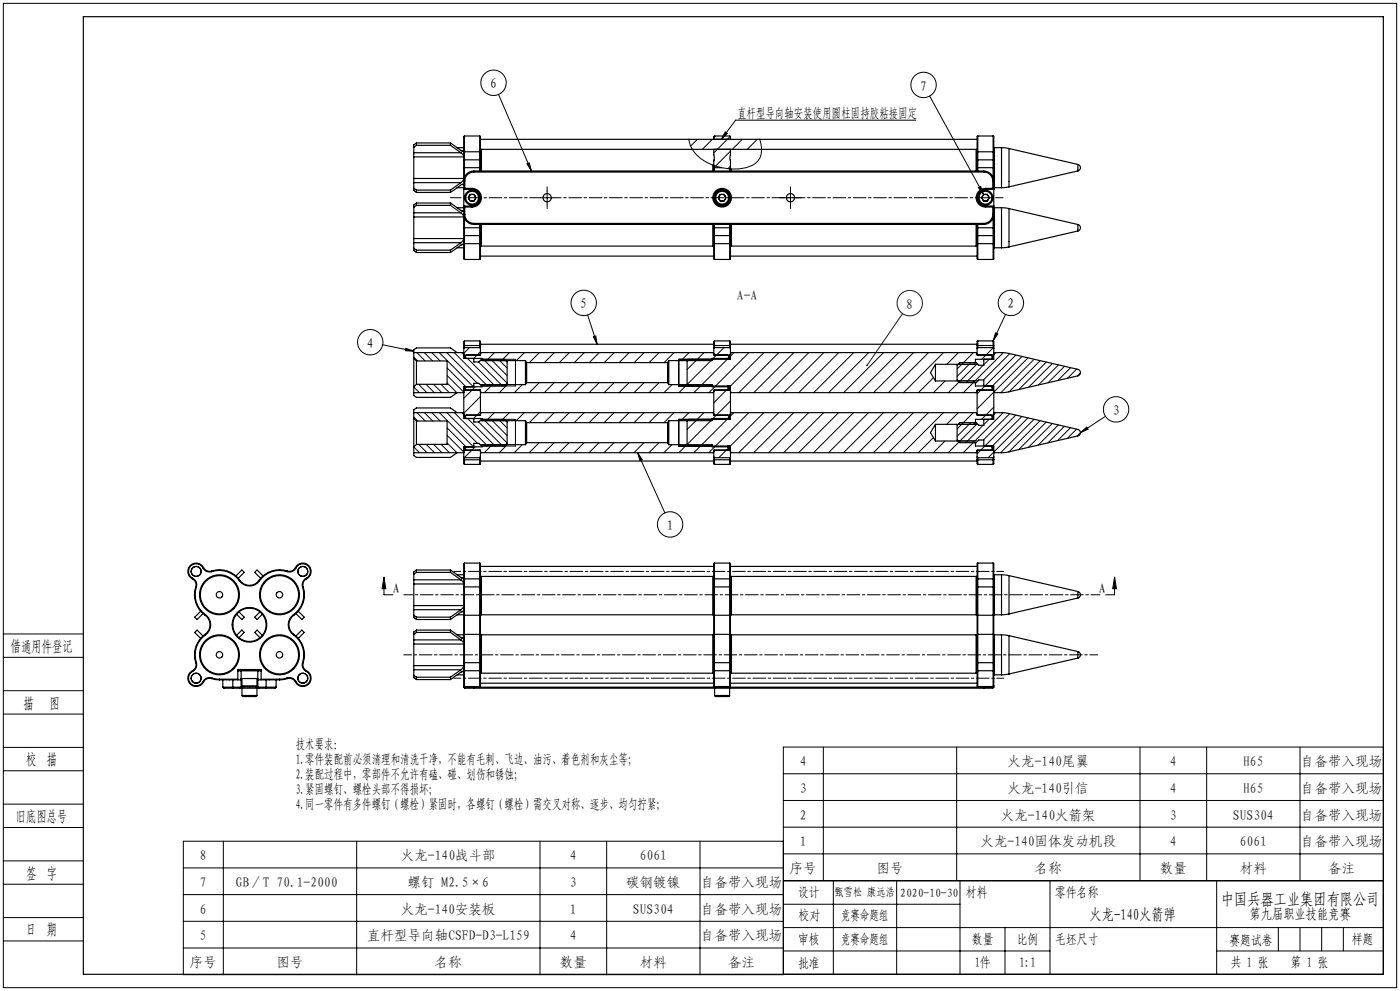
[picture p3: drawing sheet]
<svg xmlns="http://www.w3.org/2000/svg" width="420mm" height="297mm" viewBox="0 0 420 297" stroke-linecap="round" stroke-linejoin="round" font-family="sans-serif">
<g fill="none" stroke="#000" stroke-width=".3">
<path d="M1 1h418v295h-418zM149.6 28.3l9.8 23M217.6 39.5l.6 .5-1.8 1.8zM274.7 36h-54l-4.3 5.8M278.9 28.8l16.2 29.5M158.1 49.1l.7-.3 .6 2.5zM162.1 59.3h4M164.1 57.3v4M235.1 59.3h4M237.1 57.3v4M293.5 56.2l.7-.3 .9 2.4zM176.3 94.4l2.8 8.8"/>
<path d="M298.7 99.8l.6 .3-1.4 2.1zM301.7 94.2l-3.8 8M114.8 103.3l9.3 1.9M121.8 104.4l2.3 .8-2.5-.1zM144 115.3h7.7M144 108.1h7.7M144.6 107.7h10v.4v7.6h-10M178 100.9l.7-.2 .4 2.5zM213.6 107.7h-10v8h10M287.4 109.2h6M287.4 114.1h6M144 133.3h7.7"/>
<path d="M144 126.1h7.7M144.6 125.7h10v.4v7.6h-10M191.3 135.7l1.4 2.1-.7 .3zM191.3 135.7l8.2 18M213.6 125.7h-10v8h10M287.4 127.2h6M287.4 132.1h6M324.1 129.7l1.9-1.7 .4 .6zM331.6 124.8l-7.5 4.9M115.2 172.9l.5 3.5h-1.1zM115.2 172.9v5.4h2.6M334.4 172.9l.5 3.5h-1.1z"/>
<path d="M334.4 172.9v5.4h-2.7M1 197h24M1 190h24M1 214h24M1 207h24M1 231h24M1 224h24M235 231.9h180M235 239.9h180M247 223.9v40M287 223.9v40M342 223.9v40"/>
<path d="M362 223.9v40M390 223.9v40M1 258h24M1 248h24M1 241h24M67 252.1v40M107 252.1v40M162 252.1v40M182 252.1v40M210 252.1v40M235 252.1h-180v40h180v-68.2h180v40h-180M235 247.9h180"/>
<path d="M235 255.9h180M1 275h24M1 265h24M55 260.1h180M55 268.1h180M55 276.1h180M235 271h53M235 278h180M250 264v28M269 264v28M288 264v28M301.5 278v14"/>
<path d="M315 264v28M365 264v28M383.5 278v7M390 278v7M396.5 278v7M403 278v7M1 282h24M55 284.1h180M235 285h80M365 285h50"/>
<circle cx="148.1" cy="24.8" r="3.8"/>
<circle cx="277.1" cy="25.5" r="3.8"/>
<circle cx="175.1" cy="90.8" r="3.8"/>
<circle cx="303.3" cy="90.8" r="3.8"/>
<circle cx="111.1" cy="102.6" r="3.8"/>
<circle cx="334.8" cy="122.7" r="3.8"/>
<circle cx="201" cy="157.2" r="3.8"/>
</g>
<g fill="none" stroke="#191924" stroke-width=".3">
<path d="M270.8 94l-10.7 15.5"/>
<circle cx="272.9" cy="90.8" r="3.8"/>
</g>
<path d="M164.1 57.3v-1.3M235.1 59.3h-1.2M237.1 57.3v-1.3M239.1 59.3h1.3M164.1 61.3v1.2M237.1 61.3v1.2" fill="none" stroke="#000" stroke-width=".3" stroke-dasharray="3.8 .8 .8 .8"/>
<path d="M162.1 59.3h-27" fill="none" stroke="#000" stroke-width=".3" stroke-dasharray="3.8 .8 .8 .8" stroke-dashoffset=".6"/>
<path d="M166.1 59.3h134.8" fill="none" stroke="#000" stroke-width=".3" stroke-dasharray="3.8 .8 .8 .8" stroke-dashoffset="1.6"/>
<path d="M121.1 196.3h208.2" fill="none" stroke="#000" stroke-width=".3" stroke-dasharray="3.8 .8 .8 .8" stroke-dashoffset="1.4"/>
<path d="M136.1 171.3h165M136.1 203.3h165" fill="none" stroke="#000" stroke-width=".3" stroke-dasharray="3.8 .8 .8 .8" stroke-dashoffset="1.7"/>
<path d="M121.1 178.3h208.9" fill="none" stroke="#000" stroke-width=".3" stroke-dasharray="3.8 .8 .8 .8" stroke-dashoffset="1.1"/>
<path d="M25 5h390v287h-390zM415 264h-180v28" fill="none" stroke="#000" stroke-width=".35"/>
<path d="M178 100.9l.7-.2 .4 2.5zM298.7 99.8l.6 .3-1.4 2.1zM324.1 129.7l1.9-1.7 .4 .6zM191.3 135.7l1.4 2.1-.7 .3zM121.8 104.4l2.3 .8-2.5-.1z" fill="#000"/>
<path d="M259.9 109.4a.25 .25 0 0 1 .4-.1 .25 .25 0 0 1 0 .4 .25 .25 0 0 1-.3 0l.1-.2-.1 .2z" fill="#191924"/>
<g fill="#000">
<path d="M217.6 39.5l.6 .5-1.8 1.8z"/>
<path d="M293.5 56.2l.7-.3 .9 2.4zM158.1 49.1l.7-.3 .6 2.5z"/>
<path d="M334.4 172.9l.5 3.5h-1.1zM115.2 172.9l.5 3.5h-1.1z"/>
</g>
<g fill="none" stroke="#000" stroke-width=".35">
<path d="M124.1 47v6.5M124.1 53.5h15l-.3 .8-.5 .4M124.1 56.4v.7l.8 .6M124.1 45.8v1.2M124.1 53.5v1.2M124.1 44.1v1.7M124.1 54.7v1.7M124.1 56.4l.8 .6M124.1 54.7h14.2M124.1 45.8h14.2M124.9 57v.7M124.9 42.8v.7"/>
<path d="M124.9 42.8l-.8 .6v.7M124.9 57.7h10.2M124.9 57h10.2M124.9 43.5l-.8 .6M124.9 43.5h10.2M124.9 42.8h10.2M135.1 42.8l3.3 2.4 .6 .2 .1-.2h-.6M135.1 42.8v.7M135.1 57v.7M135.1 43.5l3.2 2.3M137.1 56.3h2M137.1 44.3h2"/>
<path d="M138.3 45.8l.7 .7 .1 .5h-15M138.3 55.4l-3.2 2.3M138.3 54.7l-3.2 2.3M138.5 55.3h.6M139.1 45.3v2.7M139.1 48v2.3M139.1 50.3v6.2M139.1 50.3h5M139.1 45.3l.2 .2M139.1 56.5h2.5M139.1 56.5l.3 .3M139.2 56.5v5.5"/>
<path d="M139.3 40.8v4.7M139.3 40.8l-.2 .2v4.3M139.3 45.5v2.4M139.3 47.9v5.3M139.3 40.8h4.6M139.3 45.5h4.6M139.3 47.9h4.6M139.3 47.9l-.2 .1M139.4 54.3v2.5M139.4 56.8h2.2M141.1 58.3h1.1l.6 1-.6 1h-1.1l-.6-1zM141.6 56.5a2.8 2.8 0 0 1 2.8 2.8 2.8 2.8 0 0 1-2.8 2.8"/>
<path d="M141.6 56.8a2.5 2.5 0 0 1 2.5 2.5 2.5 2.5 0 0 1-2.5 2.5M141.6 56.5v.3M142.1 51.6a2.7 2.7 0 0 0-2.7 2.7M142.1 51.3a3 3 0 0 0-3 3h.3M142.1 51.3v.3M142.1 51.6h153M142.1 51.3h153M143.9 40.8v4.7M143.9 40.8l.2 .2v4.3M143.9 45.5v2.4M143.9 47.9v3.4M143.9 47.9l.2 .1"/>
<path d="M144.1 45.3v2.7M144.1 48v2.3M144.1 50.3v1M144.1 41.8h149M144.1 44.8h149M144.1 45.3l-.2 .2M144.4 44.8v6.5M213.8 49.5v1.8M214.1 44.8l.2 2.2-.2 3.3M214.1 41.8v-.8l.2-.2h4.6l.2 .2v.8M214.1 50.3v1M214.1 50.3h2.4"/>
<path d="M214.3 49.7v1.6M216.1 58.3h1.1l.6 1-.6 1h-1.1l-.6-1zM218.9 50.6v.7M219.1 44.8l-.1 2.2 .1 4.3M219.4 50.7v.6M292.8 44.8v6.5M293.1 45.3v2.7M293.1 48v2.3M293.1 50.3v1M293.1 50.3h5M293.1 45.3l.2 .2M293.3 40.8v4.7"/>
<path d="M293.3 40.8l-.2 .2v4.3M293.3 45.5v2.4M293.3 47.9v3.4M293.3 40.8h4.6M293.3 45.5h4.6M293.3 47.9h4.6M293.3 47.9l-.2 .1M295.1 58.3h1.1l.6 1-.6 1h-1.1l-.6-1zM295.1 51.6a2.7 2.7 0 0 1 2.7 2.7M295.1 51.3a3 3 0 0 1 3 3h-.3M295.1 51.3v.3M295.6 56.5a2.8 2.8 0 0 0-2.8 2.8 2.8 2.8 0 0 0 2.8 2.8"/>
<path d="M295.6 56.8a2.5 2.5 0 0 0-2.5 2.5 2.5 2.5 0 0 0 2.5 2.5M295.6 56.5h2.2M295.6 56.5v.3M297.8 54.3v2.2M297.8 56.5l.3 .3h-2.5M297.9 40.8v4.7M297.9 40.8l.2 .2v4.3M297.9 45.5v2.4M297.9 47.9v5.3M297.9 47.9l.2 .1M298.1 45.3v2.7M298.1 48v2.3"/>
<path d="M298.1 50.3v18M298.1 56.1l.2 .2M298.1 45.3l-.2 .2M298.3 44.3v12M298.3 56.3h2.2M298.3 44.3h2.2M298.3 44.3l-.2 .2M300.5 44.3l2.2 .2M300.5 44.3v12M302.7 56l-2.2 .3M302.7 44.5v11.5M302.7 44.5l20.7 4.8"/>
<path d="M323.4 49.3a1 1 0 0 1 .7 1 1 1 0 0 1-.7 .9M323.4 49.3v1.9M323.4 51.2l-20.7 4.8M124.1 65v6.5M124.1 63.8h14.2l.7 .7 .1 .5h-15M124.1 71.5h15l-.3 .8-.5 .4M124.1 74.4v.7l.8 .6M124.1 63.8v1.2M124.1 71.5v1.2M124.1 62.1v1.7M124.1 72.7v1.7M124.1 74.4l.8 .6"/>
<path d="M124.1 72.7h14.2M124.9 75v.7M124.9 60.8v.7M124.9 60.8l-.8 .6v.7M124.9 75.7h10.2M124.9 75h10.2M124.9 61.5l-.8 .6M124.9 60.8h10.2M135.1 60.8l3.3 2.4 .6 .2 .1-.2h-.6M135.1 60.8v.7h-10.2M135.1 75v.7M137.1 74.3h2"/>
<path d="M137.1 62.3h2M138.3 72.7l-3.2 2.3M138.5 73.3h.6l-.1-.1-.7 .2-3.2 2.3M139.1 73.2v4.4l.2 .2M139.1 70.5v2.7M139.1 68.3v2.2M139.1 62.1v6.2M139.1 68.3h5M139.1 70.5l.2 .1M139.1 62.1h2.5M139.3 73v4.8M139.3 70.6v2.4"/>
<path d="M139.3 65.3v5.3M139.3 77.8h4.6M139.3 73h4.6M139.3 70.6h4.6M139.3 73l-.2 .2M139.4 64.3a2.7 2.7 0 0 0 2.7 2.7M139.4 64.3h-.3a3 3 0 0 0 3 3M139.4 61.8v2.5M139.4 61.8l-.3 .3M139.4 61.8h2.2M141.6 61.8v.3M142.1 67v.3"/>
<path d="M142.1 67h153M142.1 67.3h153M143.9 73v4.8M143.9 70.6v2.4M143.9 67.3v3.3M143.9 73l.2 .2M144.1 73.2v4.4l-.2 .2M144.1 70.5v2.7M144.1 68.3v2.2M144.1 67.3v1M144.1 73.8h70M144.1 76.8h70"/>
<path d="M144.1 70.5l-.2 .1M144.4 67.3v6.5M213.8 67.3v6.5M214.1 73.2v4.4l.2 .2M214.1 70.5v2.7M214.1 68.3v2.2M214.1 67.3v1M214.1 70.5l.2 .1M214.1 68.3h5M214.3 73v4.8M214.3 70.6v2.4M214.3 67.3v3.3"/>
<path d="M214.3 77.8h4.6M214.3 73h4.6M214.3 73l-.2 .2M214.3 70.6h4.6M218.9 73v4.8M218.9 70.6v2.4M218.9 67.3v3.3M218.9 73l.2 .2M219.1 73.2v4.4l-.2 .2M219.1 70.5v2.7M219.1 68.3v2.2M219.1 67.3v1"/>
<path d="M219.1 73.8h74M219.1 76.8h74M219.1 70.5l-.2 .1M219.4 67.3v6.5M292.8 67.3v6.5M293.1 73.2v4.4l.2 .2M293.1 70.5v2.7M293.1 68.3v2.2M293.1 67.3v1M293.1 68.3h5M293.1 70.5l.2 .1M293.3 73v4.8"/>
<path d="M293.3 70.6v2.4M293.3 67.3v3.3M293.3 77.8h4.6M293.3 73h4.6M293.3 70.6h4.6M293.3 73l-.2 .2M295.1 67v.3M295.6 62.1h2.2M295.6 61.8h2.5l-.3 .3M295.6 61.8v.3M297.8 64.3h.3a3 3 0 0 1-3 3M297.8 64.3a2.7 2.7 0 0 1-2.7 2.7"/>
<path d="M297.8 62.1v2.2M297.9 73v4.8M297.9 70.6v2.4M297.9 65.3v5.3M297.9 73l.2 .2M298.1 73.2v4.4l-.2 .2M298.1 70.5v2.7M298.1 68.3v2.2M298.1 74.1l.2 .2M298.1 70.5l-.2 .1M298.3 62.3v12M298.3 74.3h2.2"/>
<path d="M298.3 62.3h2.2M298.3 62.3l-.2 .2M300.5 62.3l2.2 .2M300.5 62.3v12M302.7 74l-2.2 .3M302.7 62.5v11.5M302.7 62.5l20.7 4.8M323.4 67.3a1 1 0 0 1 .7 1 1 1 0 0 1-.7 .9M323.4 67.3v1.9M323.4 69.2l-20.7 4.8M124.1 107.4v8.6M124.1 116v2.5l.8 .6h10.2l2-1.4"/>
<path d="M124.1 107.4l.8 .8M124.1 105.7h15M124.1 117.7h15M124.9 108.2v7M124.9 108.2h9.2v7h-9.2M124.9 115.2l-.8 .8M137.1 105.7l-2-1.4h-10.2l-.8 .5v2.6M139.1 103.6v.8M139.1 104.4v3h5.5v.7h13M139.1 106.2l.2 .2M139.3 106.4v1M139.3 115.9v1"/>
<path d="M139.3 103.6v.6M139.3 102.2v1.4M139.3 102.2l-.2 .2v1.2M139.3 102.2h4.6M139.3 116.9h4.8v7.5h-4.8M139.3 104.2h4.6M139.3 103.6h4.6M139.3 116.9l-.2 .2M139.3 104.2l-.2 .2M139.3 103.6h-.2M139.6 115.9v.3M139.6 107.1v.3"/>
<path d="M139.6 116.2v.4l.3 .3M139.6 107.1l.3 .3M139.9 106.4l-.3 .3v.4M139.9 115.9l-.3 .3M141.9 107.4l.2 1.1h1.5l.8-.8h6.9l.8 .8v6.4l-.8 .8h-6.9l-.8-.8h-1.5l-.2 1M143.9 103.6v.6M143.9 102.2v1.4M143.9 102.2l.2 .2v1.2M143.9 116.9l.2 .2M143.9 104.2l.2 .2M143.9 103.6h.2M144.1 103.6v.8"/>
<path d="M144.1 103.2h70M144.1 106l.3-.3h69.4l.3 .3M144.1 117.4l.3 .3h69.4l.3-.3M144.1 104.4v2h-4.8M144.1 106.2l-.2 .2M157.6 108.1v7.2M157.6 115.3h-13v.6h-5.5v9.5h5.5v.7h13M157.6 108.1l.4 .6M158 108.7v6M158 114.7h42.3M158 108.7h42.3M158 114.7l-.4 .6"/>
<path d="M200.3 108.7v6M200.3 114.7l.3 .6M200.6 108.1v7.2M200.6 115.3h13v.6h4.7M200.6 108.1l-.3 .6M214.1 103.6v.8M214.1 104.4v2h4.8M214.1 106.2l.2 .2M214.3 103.6v.6M214.3 102.2v1.4M214.3 102.2l-.2 .2v1.2M214.3 102.2h4.6"/>
<path d="M214.3 104.2h4.6M214.3 103.6h4.6M214.3 116.9l-.2 .2M214.3 104.2l-.2 .2M214.3 103.6h-.2M218.3 115.7v.2M218.3 107.4v.3M218.3 115.9l.3 .3M218.3 107.4h-4.7v.7h-13M218.3 106.4l.3 .3v.4M218.6 107.1v.6M218.6 115.7v.5"/>
<path d="M218.6 116.2v.4l-.3 .3M218.6 107.1l-.3 .3M218.9 115.7v1.2M218.9 106.4v1.3M218.9 103.6v.6M218.9 102.2v1.4M218.9 102.2l.2 .2v1.2M218.9 116.9h-4.8v7.5h4.8M218.9 116.9l.2 .2M218.9 104.2l.2 .2M218.9 103.6h.2M219.1 103.6v.8"/>
<path d="M219.1 103.2h74M219.1 104.4v3.3h-12.5l-.5 .5v7l.5 .5h12.5v10h-12.5l-.5 .5v7l.5 .5h12.5v3.3M219.1 106l.3-.3h73.4l.3 .3M219.1 117.4l.3 .3h73.4l.3-.3M219.1 106.2l-.2 .2M280.6 109.2v5M280.6 114.2h11.5l.5 .5v1h5.5v10h-5.5v1l-.5 .5h-11.5M280.6 109.2l-1.5 2.5 1.5 2.5M293.1 103.6v.8M293.1 104.4v2h4.8M293.1 106.2l.2 .2M293.3 103.6v.6"/>
<path d="M293.3 102.2v1.4M293.3 102.2l-.2 .2v1.2M293.3 102.2h4.6M293.3 116.9l-.2 .2M293.3 104.2l-.2 .2M293.3 104.2h4.6M293.3 103.6h-.2M293.3 103.6h4.6M295.3 107.7l-.2 .2v1.6h-1.5l-.8-.8h-4.9l-.8 .8v4.4l.8 .8h4.9l.8-.8h1.5v1.6l.2 .2M297.3 106.4l.3 .3v.7M297.3 115.7l.3 .3M297.6 107.4v.3"/>
<path d="M297.6 115.7v.3M297.6 116v.6l-.3 .3M297.6 107.4l-.3 .3M297.9 115.7v1.2M297.9 106.4v1.3M297.9 103.6v.6M297.9 102.2v1.4M297.9 102.2l.2 .2v1.2M297.9 116.9h-4.8v7.5h4.8M297.9 116.9l.2 .2M297.9 104.2l.2 .2M297.9 103.6h.2"/>
<path d="M298.1 105.9l.2-.2 4.1 .2 21 4.8a1 1 0 0 1 .7 1 1 1 0 0 1-.7 .9l-21 4.9-4.1 .2-.2-.2M298.1 103.6v.8M298.1 104.4v3.3h-5.5v1l-.5 .5h-11.5M298.1 106.2l-.2 .2M124.1 125.4v8.6M124.1 134v2.5l.8 .6h10.2l2-1.4M124.1 125.4l.8 .8M124.1 123.7h15M124.1 135.7h15M124.9 126.2v7M124.9 133.2l-.8 .8M124.9 126.2h9.2v7h-9.2"/>
<path d="M137.1 123.7l-2-1.4h-10.2l-.8 .5v2.6M139.1 137v.7M139.1 137.7v1.3l.2 .2M139.1 137l.2 .2M139.1 124.2l.2 .2M139.1 137.7l.2 .1M139.3 124.4v1M139.3 133.9v1M139.3 137.2v.6M139.3 137.8v1.4M139.3 139.2h4.6M139.3 137.2h4.6"/>
<path d="M139.3 134.9h4.8v2.1M139.3 137.8h4.6M139.3 134.9l-.2 .2M139.6 133.9v.3M139.6 125.1v.3M139.6 134.2v.4l.3 .3M139.6 125.1l.3 .3M139.9 124.4l-.3 .3v.4M139.9 133.9l-.3 .3M141.9 125.4l.2 1.1h1.5l.8-.8h6.9l.8 .8v6.4l-.8 .8h-6.9l-.8-.8h-1.5l-.2 1M143.9 137.2v.6M143.9 137.8v1.4"/>
<path d="M143.9 134.9l.2 .2M144.1 137v.7M144.1 137.7v1.3l-.2 .2M144.1 138.2h70M144.1 124l.3-.3h69.4l.3 .3M144.1 135.4l.3 .3h69.4l.3-.3M144.1 137l-.2 .2M144.1 124.2l-.2 .2M144.1 137.7l-.2 .1M157.6 126.1v7.2M157.6 133.3h-13v.6h-5.5v3.1M157.6 126.1l.4 .6"/>
<path d="M158 126.7v6M158 132.7h42.3M158 126.7h42.3M158 132.7l-.4 .6M200.3 126.7v6M200.3 132.7l.3 .6M200.6 126.1v7.2M200.6 133.3h13v.6h4.7M200.6 126.1l-.3 .6M214.1 137v.7M214.1 137.7v1.3l.2 .2M214.1 137l.2 .2"/>
<path d="M214.1 124.2l.2 .2M214.1 137.7l.2 .1M214.3 137.2v.6M214.3 137.8v1.4M214.3 139.2h4.6M214.3 137.2h4.6M214.3 137.8h4.6M214.3 134.9l-.2 .2M218.3 133.7v.2M218.3 125.4v.3M218.3 125.4h-4.7v.7h-13M218.3 124.4l.3 .3v.4"/>
<path d="M218.3 133.9l.3 .3M218.6 125.1v.6M218.6 133.7v.5M218.6 134.2v.4l-.3 .3M218.6 125.1l-.3 .3M218.9 133.7v1.2M218.9 124.4v1.3M218.9 137.2v.6M218.9 137.8v1.4M218.9 134.9h-4.8v2.1M218.9 134.9l.2 .2M219.1 137v.7"/>
<path d="M219.1 137.7v1.3l-.2 .2M219.1 138.2h74M219.1 124l.3-.3h73.4l.3 .3M219.1 135.4l.3 .3h73.4l.3-.3M219.1 137l-.2 .2M219.1 124.2l-.2 .2M219.1 137.7l-.2 .1M280.6 127.2v5M280.6 132.2h11.5l.5 .5v1h5.5v3.3M280.6 127.2l-1.5 2.5 1.5 2.5M293.1 137v.7M293.1 137.7v1.3l.2 .2"/>
<path d="M293.1 137l.2 .2M293.1 124.2l.2 .2M293.1 137.7l.2 .1M293.3 137.2v.6M293.3 137.8v1.4M293.3 139.2h4.6M293.3 137.2h4.6M293.3 134.9l-.2 .2M293.3 137.8h4.6M295.3 125.7l-.2 .2v1.6h-1.5l-.8-.8h-4.9l-.8 .8v4.4l.8 .8h4.9l.8-.8h1.5v1.6l.2 .2M297.3 124.4l.3 .3v.7M297.3 133.7l.3 .3"/>
<path d="M297.6 125.4v.3M297.6 133.7v.3M297.6 134v.6l-.3 .3M297.6 125.4l-.3 .3M297.9 133.7v1.2M297.9 124.4v1.3M297.9 137.2v.6M297.9 137.8v1.4M297.9 134.9h-4.8v2.1M297.9 134.9l.2 .2M298.1 123.9l.2-.2 4.1 .2 21 4.8a1 1 0 0 1 .7 1 1 1 0 0 1-.7 .9l-21 4.9-4.1 .2-.2-.2M298.1 137v.7"/>
<path d="M298.1 137.7v1.3l-.2 .2M298.1 137l-.2 .2M298.1 124.2l-.2 .2M298.1 137.7l-.2 .1M57.7 173.5a2 2 0 0 1 1 2.4M57.8 173.3a2.2 2.2 0 0 1 1.1 2.7M57.8 173.3l-.1 .2M58.7 175.9a7.5 7.5 0 0 0 2.8 8.5M58.7 175.9l.2 .1M58.9 176a7.3 7.3 0 0 0 2.7 8.2M60.9 170.2a2.3 2.3 0 0 0-3.7-.6 2.3 2.3 0 0 0 .6 3.7M60.9 170.2a2.2 2.2 0 0 0 2.7 1.1"/>
<path d="M61.1 170.1a2 2 0 0 0 2.4 1M61.1 170.1a2.5 2.5 0 0 0-4-.6 2.5 2.5 0 0 0 .6 4M61.1 170.1l-.2 .1M63.5 171.1a7.5 7.5 0 0 1 8.5 2.8M63.5 171.1l.1 .2M63.6 171.3a7.3 7.3 0 0 1 8.2 2.8M70.8 172.6l1.7-1.8 .7 .7-1.8 1.9M71.8 174.1a3.7 3.7 0 0 0 6.1 0M72 173.9a3.5 3.5 0 0 0 5.7 0M72 173.9l-.2 .2M77.7 173.9l.2 .2M79 172.7l-1.9-1.9-.3 .4-.4 .3 1.9 1.9"/>
<path d="M86.1 171.3a7.3 7.3 0 0 0-8.2 2.8M86.2 171.1a7.5 7.5 0 0 0-8.5 2.8M86.2 171.1l-.1 .2M88.6 170.1a2.5 2.5 0 0 1 4-.6 2.5 2.5 0 0 1-.6 4M88.6 170.1a2 2 0 0 1-2.4 1M88.6 170.1l.2 .1M88.8 170.2a2.3 2.3 0 0 1 3.7-.6 2.3 2.3 0 0 1-.6 3.7M88.8 170.2a2.2 2.2 0 0 1-2.7 1.1M90.8 176a7.3 7.3 0 0 1-2.8 8.2M91 175.9a7.5 7.5 0 0 1-2.8 8.5M91 175.9l-.2 .1M91.9 173.3a2.2 2.2 0 0 0-1.1 2.7"/>
<path d="M91.9 173.3l.1 .2M92 173.5a2 2 0 0 0-1 2.4M124.1 175v6.5M124.1 173.8v1.2M124.1 172.1v1.7M124.1 173.8h14.2M124.9 170.8v.7M124.9 170.8l-.8 .6v.7M124.9 171.5l-.8 .6M124.9 171.5h10.2M124.9 170.8h10.2M135.1 170.8l3.3 2.4 .6 .2 .1-.2h-.6"/>
<path d="M135.1 170.8v.7M135.1 171.5l3.2 2.3M137.1 172.3h2M138.3 173.8l.7 .7 .1 .5h-15M139.1 173.3v2.7M139.1 176v8.2M139.1 173.3l.2 .2M139.3 168.8v4.7M139.3 168.8l-.2 .2v4.3M139.3 173.5v2.4M139.3 175.9v8.5M139.3 168.8h4.6"/>
<path d="M139.3 173.5h4.6M139.3 175.9h4.6M139.3 175.9l-.2 .1M143.9 168.8l.2 .2v4.3M143.9 168.8v4.7M143.9 173.5v2.4M143.9 175.9v8.5M143.9 175.9l.2 .1M144.1 173.3v2.7M144.1 176v8.2M144.1 169.8h70M144.1 172.8h70"/>
<path d="M144.1 173.3l-.2 .2M144.4 172.8v11.5M213.8 172.8v11.5M214.1 173.3v2.7M214.1 176v8.2M214.1 173.3l.2 .2M214.3 168.8v4.7M214.3 168.8l-.2 .2v4.3M214.3 173.5v2.4M214.3 175.9v8.5M214.3 168.8h4.6M214.3 173.5h4.6"/>
<path d="M214.3 175.9h4.6M214.3 175.9l-.2 .1M218.9 168.8v4.7M218.9 168.8l.2 .2v4.3M218.9 173.5v2.4M218.9 175.9v8.5M218.9 175.9l.2 .1M219.1 173.3v2.7M219.1 176v8.2M219.1 169.8h74M219.1 172.8h74M219.1 173.3l-.2 .2"/>
<path d="M219.4 172.8v11.5M292.8 172.8v11.5M293.1 173.3v2.7M293.1 176v8.2M293.1 173.3l.2 .2M293.3 168.8v4.7M293.3 168.8l-.2 .2v4.3M293.3 173.5v2.4M293.3 175.9v8.5M293.3 168.8h4.6M293.3 173.5h4.6M293.3 175.9h4.6"/>
<path d="M293.3 175.9l-.2 .1M297.9 168.8v4.7M297.9 168.8l.2 .2v4.3M297.9 173.5v2.4M297.9 175.9v8.5M297.9 175.9l.2 .1M298.1 173.3v2.7M298.1 176v8.2M298.1 173.3l-.2 .2M298.3 172.3v12M298.3 172.3h2.2M298.3 172.3l-.2 .2"/>
<path d="M300.5 172.3l2.2 .2M300.5 172.3v12M302.7 172.5v11.5M302.7 172.5l20.7 4.8M323.4 177.3a1 1 0 0 1 .7 1 1 1 0 0 1-.7 .9M323.4 177.3v1.9M323.4 179.2l-20.7 4.8M58.7 198.6a2 2 0 0 1-1 2.4M58.9 198.5a2.2 2.2 0 0 1-1.1 2.7M58.9 198.5l-.2 .1M60.3 183.1l-1.9 1.9 .4 .3 .3 .4 1.9-1.9M60.9 190.7l-1.9-1.8-.6 .6 1.8 1.8"/>
<path d="M61.5 184.4a3.5 3.5 0 0 1 0 5.7M61.5 190.1a7.5 7.5 0 0 0-2.8 8.5M61.5 190.1l.1 .2M61.6 190.3a7.3 7.3 0 0 0-2.7 8.2M61.6 184.2a3.7 3.7 0 0 1 0 6.1M61.6 184.2l-.1 .2M71 190.4l1.5-1.6 .5 .5 .3 .2-1.6 1.6M71.7 183.5l1.6 1.5-.8 .7-1.5-1.6M78 183.4l-1.6 1.6 .7 .7 1.5-1.5M78.7 190.4l-1.6-1.6-.7 .7 1.5 1.6M88 190.3a7.3 7.3 0 0 1 2.8 8.2M88 184.2a3.7 3.7 0 0 0 0 6.1"/>
<path d="M88 184.2l.2 .2M88.2 190.1a7.5 7.5 0 0 1 2.8 8.5M88.2 184.4a3.5 3.5 0 0 0 0 5.7M88.2 190.1l-.2 .2M88.7 190.7l1.8-1.9 .4 .4 .4 .3-1.9 1.9M89.5 183.2l1.8 1.8-.7 .6-1.9-1.7M90.8 198.5a2.2 2.2 0 0 0 1.1 2.7M90.8 198.5l.2 .1M91 198.6a2 2 0 0 0 1 2.4M124.1 193v6.5M124.1 199.5h15l-.8 1.2M124.1 191.8v1.2"/>
<path d="M124.1 199.5v1.2M124.1 181.5h15l-.8 1.2M124.1 184.4v.7l.8 .6M124.1 181.5v1.2M124.1 182.7v1.7M124.1 190.1v1.7M124.1 191.8h14.2M124.1 184.4l.8 .6M124.1 182.7h14.2M124.9 188.8v.7M124.9 188.8l-.8 .6v.7M124.9 185v.7"/>
<path d="M124.9 189.5l-.8 .6M124.9 189.5h10.2M124.9 188.8h10.2M124.9 185.7h10.2M124.9 185h10.2M135.1 188.8l3.8 2.5M135.1 188.8v.7M135.1 185v.7M135.1 189.5l3.2 2.3M137.1 190.3h2M137.1 184.3h2M138.3 191.8l.7 .7 .1 .5h-15"/>
<path d="M138.3 182.7l-3.2 2.3M138.5 191.2h.6M138.5 183.3h.6M139 183.1l-3.9 2.6M139.1 198.5v2.7M139.1 190.3v8.2M139.1 184.2v6.1M139.1 198.5l.2 .1M139.1 184.2l.2 .2M139.3 198.6v2.4M139.3 190.1v8.5M139.3 184.4v5.7"/>
<path d="M139.3 198.6h4.6M139.3 184.4h4.6M139.3 190.1l-.2 .2M139.3 190.1h4.6M143.9 198.6v2.4M143.9 190.1v8.5M143.9 184.4v5.7M143.9 190.1l.2 .2M144.1 198.5v2.7M144.1 190.3v8.2M144.1 184.2v6.1M144.1 184l.3 .3"/>
<path d="M144.1 198.5l-.2 .1M144.1 184.2l-.2 .2M144.4 190.3v11.5M144.4 190.3h69.4M144.4 184.3h69.4M144.4 190.3l-.3 .3M213.8 190.3v11.5M213.8 190.3l.3 .3M214.1 198.5v2.7M214.1 190.3v8.2M214.1 184.2v6.1M214.1 184l-.3 .3"/>
<path d="M214.1 198.5l.2 .1M214.1 184.2l.2 .2M214.3 198.6v2.4M214.3 190.1v8.5M214.3 184.4v5.7M214.3 198.6h4.6M214.3 184.4h4.6M214.3 190.1h4.6M214.3 190.1l-.2 .2M218.9 198.6v2.4M218.9 190.1v8.5M218.9 184.4v5.7"/>
<path d="M218.9 190.1l.2 .2M219.1 198.5v2.7M219.1 190.3v8.2M219.1 184.2v6.1M219.1 184l.3 .3M219.1 198.5l-.2 .1M219.1 184.2l-.2 .2M219.4 190.3v11.5M219.4 190.3h73.4M219.4 184.3h73.4M219.4 190.3l-.3 .3M292.8 190.3v11.5"/>
<path d="M292.8 190.3l.3 .3M293.1 198.5v2.7M293.1 190.3v8.2M293.1 184.2v6.1M293.1 184l-.3 .3M293.1 198.5l.2 .1M293.1 184.2l.2 .2M293.3 198.6v2.4M293.3 190.1v8.5M293.3 184.4v5.7M293.3 198.6h4.6M293.3 184.4h4.6"/>
<path d="M293.3 190.1h4.6M293.3 190.1l-.2 .2M297.9 198.6v2.4M297.9 190.1v8.5M297.9 184.4v5.7M297.9 190.1l.2 .2M298.1 198.5v2.7M298.1 190.3v8.2M298.1 184.2v6.1M298.1 184.1l.2 .2M298.1 198.5l-.2 .1M298.1 184.2l-.2 .2"/>
<path d="M298.3 190.3v12M298.3 190.3h2.2M298.3 184.3h2.2M298.3 190.3l-.2 .2M300.5 190.3l2.2 .2M300.5 190.3v12M302.7 184l-2.2 .3M302.7 190.5v11.5M302.7 190.5l20.7 4.8M323.4 195.3a1 1 0 0 1 .7 1 1 1 0 0 1-.7 .9M323.4 195.3v1.9M323.4 197.2l-20.7 4.8"/>
<path d="M57.7 201a2.5 2.5 0 0 0-.6 4 2.5 2.5 0 0 0 4-.6M57.7 201l.1 .2M57.8 201.2a2.3 2.3 0 0 0-.6 3.7 2.3 2.3 0 0 0 3.7-.6M60.9 204.3l.2 .1M63.5 203.4l2.3 .4M63.5 203.4a2 2 0 0 0-2.4 1M63.6 203.2a2.2 2.2 0 0 0-2.7 1.1M63.6 203.2l2.2 .4M63.6 203.2l-.1 .2M65.8 203.8h4M65.8 203.6h5.5M65.8 203.6v.2"/>
<path d="M66.8 206h5.5M66.8 206a3.4 3.4 0 0 0 2.5 .3h.5M66.8 203.8v2.2M69.8 206.3h2.2M69.8 203.8h2.5M69.8 203.8v2.5M71.3 201.1h7M71.3 201h.1M71.3 203.8v-3.1h7v3.1M72 206.3h5.6M72.3 200.8h-.7l-.3 .3M72.3 206h.4"/>
<path d="M72.3 200.8v5.2M72.3 203.4h5M72.3 200.8h5M72.3 206l-.3 .3M72.6 205.5l.3 .4h3.9l.3-.4M72.6 208.4l.3 .4h3.9l.3-.4M72.6 205.5h4.5M72.6 208.4h4.5M72.6 203.4v2.1M72.6 206.3v2.1M73.6 200.7v.1M76.1 200.7v.1"/>
<path d="M76.9 206h.4M77.1 203.4v2.1M77.1 206.3v2.1M77.3 206h5.5M77.3 200.8h.7l.3 .3M77.3 203.8h2.5M77.3 200.8v5.2M77.3 206l.3 .3M77.6 206.3h2.2M78.3 201h.1M78.3 203.6h5.5M79.8 203.8h4"/>
<path d="M79.8 203.8v2.5M82.8 206a3.4 3.4 0 0 1-2.4 .3h-.6M82.8 203.8v2.2M83.8 203.6v.2M86.1 203.2a2.2 2.2 0 0 1 2.7 1.1M86.1 203.2l-2.3 .4M86.1 203.2l.1 .2M86.2 203.4l-2.4 .4M86.2 203.4a2 2 0 0 1 2.4 1M88.8 204.3l-.2 .1M91.9 201.2a2.3 2.3 0 0 1 .6 3.7 2.3 2.3 0 0 1-3.7-.6M92 201a2.5 2.5 0 0 1 .6 4 2.5 2.5 0 0 1-4-.6"/>
<path d="M92 201l-.1 .2M124.1 202.4v.7l.8 .6M124.1 202.4l.8 .6M124.1 200.7h14.2M124.1 200.7v1.7M124.9 203v.7M124.9 203.7h10.2M124.9 203h10.2M135.1 203v.7M137.1 202.3h2M138.3 200.7l-3.2 2.3M138.5 201.3h.6l-.1-.2-.7 .3-3.2 2.3"/>
<path d="M139.1 201.2v4.4M139.1 206h159M139.1 206a3.4 3.4 0 0 0 2.5 .3h.5M139.1 205.6l.2 .2M139.1 205.6v.4M139.3 201v4.8M139.3 205.8h4.6M139.3 201l-.2 .2M139.3 201h4.6M142.1 205.8v.5M142.1 206.3h153M143.9 201v4.8"/>
<path d="M143.9 201l.2 .2M144.1 201.2v4.4l-.2 .2M144.1 201.8h70M144.1 204.8h70M214.1 201.2v4.4l.2 .2M214.3 201v4.8M214.3 205.8h4.6M214.3 201h4.6M214.3 201l-.2 .2M214.4 208.4l.3 .4h3.9l.3-.4M214.4 208.4h4.5M214.4 206.3v2.1"/>
<path d="M218.9 206.3v2.1M218.9 201v4.8M218.9 201l.2 .2M219.1 201.2v4.4l-.2 .2M219.1 201.8h74M219.1 204.8h74M293.1 201.2v4.4l.2 .2M293.3 201v4.8M293.3 205.8h4.6M293.3 201h4.6M293.3 201l-.2 .2M295.1 205.8v.5"/>
<path d="M297.9 201v4.8M297.9 201l.2 .2M298.1 201.2v4.4M298.1 206a3.4 3.4 0 0 1-2.4 .3h-.6M298.1 202.1l.2 .2M298.1 205.6l-.2 .2M298.1 205.6v.4M298.3 202.3h2.2M302.7 202l-2.2 .3"/>
<circle cx="141.6" cy="59.3" r="1"/>
<circle cx="141.6" cy="59.3" r="2.25"/>
<circle cx="141.6" cy="59.3" r="1.94"/>
<circle cx="164.1" cy="59.3" r="1.25"/>
<circle cx="216.6" cy="59.3" r="2.25"/>
<circle cx="216.6" cy="59.3" r="2.8"/>
<circle cx="216.6" cy="59.3" r="1"/>
<circle cx="216.6" cy="59.3" r="2.5"/>
<circle cx="216.6" cy="59.3" r="1.94"/>
<circle cx="237.1" cy="59.3" r="1.25"/>
<circle cx="295.6" cy="59.3" r="1"/>
<circle cx="295.6" cy="59.3" r="2.25"/>
<circle cx="295.6" cy="59.3" r="1.94"/>
<circle cx="58.8" cy="171.3" r="1.5"/>
<circle cx="65.8" cy="178.3" r="6"/>
<circle cx="65.8" cy="178.3" r="5.7"/>
<circle cx="65.8" cy="178.3" r=".97"/>
<circle cx="83.8" cy="178.3" r=".97"/>
<circle cx="83.8" cy="178.3" r="6"/>
<circle cx="83.8" cy="178.3" r="5.7"/>
<circle cx="90.8" cy="171.3" r="1.5"/>
<circle cx="65.8" cy="196.3" r="6"/>
<circle cx="65.8" cy="196.3" r="5.7"/>
<circle cx="65.8" cy="196.3" r=".97"/>
<circle cx="74.8" cy="187.3" r="5.2"/>
<circle cx="74.8" cy="187.3" r="5"/>
<circle cx="83.8" cy="196.3" r=".97"/>
<circle cx="83.8" cy="196.3" r="5.7"/>
<circle cx="83.8" cy="196.3" r="6"/>
<circle cx="58.8" cy="203.3" r="1.5"/>
<circle cx="90.8" cy="203.3" r="1.5"/>
</g>
<g fill="none" stroke="#000" stroke-width=".3">
<path d="M139.1 55.3l-.1-.1-.7 .2M206.7 41.8l.5 2.1a10.5 10.5 0 0 0 7.1 5.8l2.2 .6 2.6 .3a10.2 10.2 0 0 0 8.2-2.3 5 5 0 0 0 1.2-3.5M209.2 41.8l-2 2M213.7 41.8l-3 3M214.7 40.8l-.6 .5M219.1 40.9l-5 4.9M219.1 45.3l-4.4 4.5M219.1 49.8l-.7 .8M222.7 41.8l-3 3M227.2 41.8l-3 3M227.9 41.8l.6 2.9M135.1 61.5l3.2 2.3"/>
<path d="M124.1 116l1.7 1.7M124.1 107l1.2 1.2M125 105.7l2.5 2.5M125.6 115.2l2.5 2.5M127.3 105.7l2.5 2.5M127.8 115.2l2.5 2.5M129.5 105.7l2.5 2.5M130 115.2l2.5 2.5M131.8 105.7l10.2 10.2M132.3 115.2l2.5 2.5M134 105.7l9.2 9.2M134.1 114.8l2.9 2.9"/>
<path d="M134.1 112.5l5 5M134.1 110.3l5.7 5.6M136.3 105.7l10 10M138.5 105.7l.6 .6M140.3 107.4l8.2 8.3M140.9 104.2l-1.8 1.7M142.6 115.9l-3.5 3.5M143.6 108.5l7.2 7.2M144.1 105.4l-2 2M144.1 118.9l-5 5M145 107.7l7.1 7.1M147.2 107.7l4.9 4.9"/>
<path d="M147.7 115.3l-2.4 2.4M148.3 105.7l-2.4 2.4M149.5 107.7l2.6 2.6M152.2 115.3l-2.4 2.4M152.8 105.7l-2.4 2.4M156.7 115.3l-2.4 2.4M157.3 105.7l-2.4 2.4M161.8 114.7l-3 3M161.8 105.7l-3 3M166.3 114.7l-3 3M166.3 105.7l-3 3M170.8 114.7l-3 3"/>
<path d="M170.8 105.7l-3 3M175.3 114.7l-3 3M175.3 105.7l-3 3M179.8 114.7l-3 3M179.8 105.7l-3 3M184.2 114.7l-3 3M184.3 105.7l-3 3M188.7 114.7l-3 3M188.8 105.7l-3 3M193.2 114.7l-3 3M193.2 105.7l-3 3M197.7 114.7l-3 3"/>
<path d="M197.7 105.7l-3 3M201.6 115.3l-2.4 2.4M202.2 105.7l-3 3M206.1 115.3l-2.4 2.4M206.7 105.7l-2.4 2.4M211.2 105.7l-5.1 5M213.7 107.7l-7.5 7.5M214.4 115.9l-1.7 1.8M217.2 104.2l-3.3 3.2M218.2 107.7l-10 10M218.6 116.2l-4.5 4.5M220.2 105.7l-1.1 1"/>
<path d="M224.7 105.7l-10 10M229.2 105.7l-10.1 10M233.7 105.7l-12 12M238.1 105.7l-12 12M242.6 105.7l-12 12M247.1 105.7l-12 12M251.6 105.7l-12 12M256.1 105.7l-12 12M260.6 105.7l-12 12M265.1 105.7l-12 12M269.6 105.7l-12 12M274.1 105.7l-12 12"/>
<path d="M278.6 105.7l-12 12M280 113.2l-4.5 4.5M283 105.7l-12 12M283.5 114.2l-3.5 3.5M287.5 105.7l-3.5 3.5M291.3 108.7l-4.2 4.1M292 105.7l-4.9 4.9M293.2 109l-8.7 8.7M293.5 104.2l-.4 .4M295 109.5l-5.2 5.2M296.8 107.7l-1.7 1.6M298 104.2l-3.5 3.5"/>
<path d="M298.8 105.7l-.7 .6M301 105.7l-12 12M302.9 106l-7.8 7.9M304.8 106.4l-11.7 11.6M306.6 106.8l-8.9 8.9M308.4 107.2l-15.3 15.3M310.2 107.7l-10 10M312.1 108.1l-9.4 9.3M313.9 108.5l-8.2 8.2M315.7 108.9l-7.1 7.2M317.5 109.4l-6 6M319.4 109.8l-5 4.9"/>
<path d="M321.2 110.2l-3.9 3.8M323 110.6l-2.7 2.8M324.1 111.7l-.9 1M124.1 125l1.2 1.2M124.1 134l1.8 1.7M125.1 123.7l2.5 2.5M125.6 133.2l2.5 2.5M127.3 123.7l2.5 2.5M127.8 133.2l2.5 2.5M129.6 123.7l2.5 2.5M130.1 133.2l2.5 2.5M131.8 123.7l10.2 10.1"/>
<path d="M132.3 133.2l2.5 2.5M134.1 123.7l9.2 9.2M134.1 132.7l3 3M134.1 130.5l5 5M134.1 128.2l5.7 5.7M136.3 123.7l10 10M138.5 123.7l.6 .6M140.3 125.4l8.2 8.3M142.5 133.9l-3.2 3.3M143.6 126.5l7.2 7.2M144.1 136.8l-.3 .4M144.1 123.4l-2 2"/>
<path d="M145 125.7l7.1 7.1M147.3 125.7l4.8 4.8M147.7 133.3l-2.4 2.4M148.3 123.7l-2.4 2.4M149.5 125.7l2.6 2.6M152.2 133.3l-2.4 2.4M152.8 123.7l-2.4 2.4M156.7 133.3l-2.4 2.4M157.3 123.7l-2.4 2.4M161.8 132.7l-3 3M161.8 123.7l-3 3M166.2 132.7l-3 3"/>
<path d="M166.3 123.7l-3 3M170.7 132.7l-3 3M170.8 123.7l-3 3M175.2 132.7l-3 3M175.2 123.7l-3 3M179.7 132.7l-3 3M179.7 123.7l-3 3M184.2 132.7l-3 3M184.2 123.7l-3 3M188.7 132.7l-3 3M188.7 123.7l-3 3M193.2 132.7l-3 3"/>
<path d="M193.2 123.7l-3 3M197.7 132.7l-3 3M197.7 123.7l-3 3M201.6 133.3l-2.4 2.4M202.2 123.7l-3 3M206.1 133.3l-2.4 2.4M206.7 123.7l-2.4 2.4M211.2 123.7l-5.1 5M213.7 125.7l-7.6 7.5M214.4 133.9l-1.8 1.8M218.1 125.7l-10 10M218.6 134.2l-3 3"/>
<path d="M219.1 120.2l-5.2 5.2M220.1 123.7l-1 1M224.6 123.7l-10 10M229.1 123.7l-10 10M233.6 123.7l-12 12M238.1 123.7l-12 12M242.6 123.7l-12 12M247.1 123.7l-12 12M251.6 123.7l-12 12M256.1 123.7l-12 12M260.6 123.7l-12 12M265 123.7l-12 12"/>
<path d="M269.5 123.7l-12 12M274 123.7l-12 12M278.5 123.7l-12 12M280 131.2l-4.5 4.5M283 123.7l-12 12M283.5 132.2l-3.5 3.5M287.5 123.7l-3.5 3.5M291.2 126.7l-4.1 4.1M292 123.7l-4.9 4.8M293.2 127l-8.7 8.7M294.9 127.5l-5.2 5.2M296.7 125.7l-1.6 1.6"/>
<path d="M298.1 122l-3.6 3.7M298.7 123.7l-.6 .6M301 123.7l-12 12M302.9 124l-7.9 7.9M304.7 124.4l-11.6 11.6M306.6 124.8l-8.9 8.9M308.4 125.2l-12 12M310.2 125.7l-10 10M312 126.1l-9.3 9.3M313.9 126.5l-8.3 8.2M315.7 126.9l-7.2 7.2M317.5 127.3l-6 6.1"/>
<path d="M319.3 127.8l-4.9 4.9M321.1 128.2l-3.8 3.9M323 128.6l-2.8 2.8M324.1 129.7l-1 1"/>
</g>
<text font-size="4.9" x="366.3" y="271.1">中国兵器工业集团有限公司</text>
<g font-size="4.7">
<text x="3.2" y="195.3">借通用件登记</text>
<text x="7.1" y="212.3">描</text>
<text x="14.8" y="212.3">图</text>
<text x="7.9" y="229.3">校 描</text>
<text x="4.7" y="246.3">旧底图总号</text>
<text x="7.9" y="263.3">签 字</text>
<text x="326.8" y="275.8">火龙-140火箭弹</text>
<text x="7.9" y="280.2">日 期</text>
</g>
<text font-size="4.2" x="374.8" y="275.5">第九届职业技能竞赛</text>
<g font-size="4.1">
<text x="147" y="26.5">6</text>
<text x="276" y="27.1">7</text>
<text x="221.1" y="35.4">直杆型导向轴安装使用圆柱固持胶粘接固定</text>
<text x="174.1" y="92.5">5</text>
<text x="302.2" y="92.5">2</text>
<text x="110" y="104.2">4</text>
<text x="333.8" y="124.4">3</text>
<text x="200" y="158.9">1</text>
<text x="117.8" y="177.7">A</text>
<text x="329.6" y="177.7">A</text>
<text x="88.7" y="224.4">技术要求：</text>
<text x="88.7" y="228.9">1.零件装配前必须清理和清洗干净，不能有毛刺、飞边、油污、着色剂和灰尘等；</text>
<text x="88.7" y="233.4">2.装配过程中，零部件不允许有磕、碰、划伤和锈蚀；</text>
<text x="88.7" y="237.9">3.紧固螺钉、螺栓头部不得损坏；</text>
<text x="88.7" y="242.4">4.同一零件有多件螺钉（螺栓）紧固时，各螺钉（螺栓）需交叉对称、逐步、均匀拧紧；</text>
<text x="239.4" y="268.7">设计</text>
<text x="289.8" y="268.8">材料</text>
<text x="316.6" y="268.8">零件名称</text>
<text x="239.5" y="275.8">校对</text>
<text x="252.3" y="275.7">竞赛命题组</text>
<text x="239.4" y="282.8">审核</text>
<text x="252.3" y="282.8">竞赛命题组</text>
<text x="291.6" y="282.9">数量</text>
<text x="305.1" y="282.9">比例</text>
<text x="316.6" y="282.9">毛坯尺寸</text>
<text x="368.8" y="283.2">赛题试卷</text>
<text x="405.5" y="283">样题</text>
<text x="239.4" y="290.1">批准</text>
<text x="292.4" y="289.8">1件</text>
<text x="305.9" y="289.8">1:1</text>
<text x="369.2" y="289.9">共 1 张</text>
<text x="387.1" y="289.9">第 1 张</text>
</g>
<g font-size="4.1" fill="#191924">
<text x="221.1" y="89.9">A-A</text>
<text x="271.9" y="92.5">8</text>
<text x="240" y="229.6">4</text>
<text x="302.3" y="229.6">火龙-140尾翼</text>
<text x="351" y="229.6">4</text>
<text x="372.9" y="229.6">H65</text>
<text x="390.3" y="229.6">自备带入现场</text>
<text x="240" y="237.6">3</text>
<text x="302.3" y="237.6">火龙-140引信</text>
<text x="351" y="237.6">4</text>
<text x="372.9" y="237.6">H65</text>
<text x="390.3" y="237.6">自备带入现场</text>
<text x="240" y="245.6">2</text>
<text x="300.2" y="245.6">火龙-140火箭架</text>
<text x="351" y="245.6">3</text>
<text x="369.9" y="245.6">SUS304</text>
<text x="390.3" y="245.6">自备带入现场</text>
<text x="60" y="257.8">8</text>
<text x="120.2" y="257.8">火龙-140战斗部</text>
<text x="171" y="257.8">4</text>
<text x="191.9" y="257.8">6061</text>
<text x="240" y="253.6">1</text>
<text x="294.1" y="253.6">火龙-140固体发动机段</text>
<text x="351" y="253.6">4</text>
<text x="371.9" y="253.6">6061</text>
<text x="390.3" y="253.6">自备带入现场</text>
<text x="236.9" y="261.6">序号</text>
<text x="262.9" y="261.6">图号</text>
<text x="310.4" y="261.6">名称</text>
<text x="347.9" y="261.6">数量</text>
<text x="371.9" y="261.6">材料</text>
<text x="398.4" y="261.6">备注</text>
<text x="60" y="265.8">7</text>
<text x="70.7" y="265.8">GB／T 70.1-2000</text>
<text x="122.3" y="265.8">螺钉 M2.5×6</text>
<text x="171" y="265.8">3</text>
<text x="187.9" y="265.8">碳钢镀镍</text>
<text x="210.3" y="265.8">自备带入现场</text>
<text x="60" y="273.8">6</text>
<text x="120.2" y="273.8">火龙-140安装板</text>
<text x="171" y="273.8">1</text>
<text x="189.9" y="273.8">SUS304</text>
<text x="210.3" y="273.8">自备带入现场</text>
<text x="60" y="281.8">5</text>
<text x="110.1" y="281.8">直杆型导向轴CSFD-D3-L159</text>
<text x="171" y="281.8">4</text>
<text x="210.3" y="281.8">自备带入现场</text>
<text x="56.9" y="289.8">序号</text>
<text x="82.9" y="289.8">图号</text>
<text x="130.4" y="289.8">名称</text>
<text x="167.9" y="289.8">数量</text>
<text x="191.9" y="289.8">材料</text>
<text x="218.4" y="289.8">备注</text>
</g>
<g font-size="3.5">
<text x="250.4" y="268.6">甄雪松 康远浩</text>
<text x="270.1" y="268.8">2020-10-30</text>
</g>
</svg>
